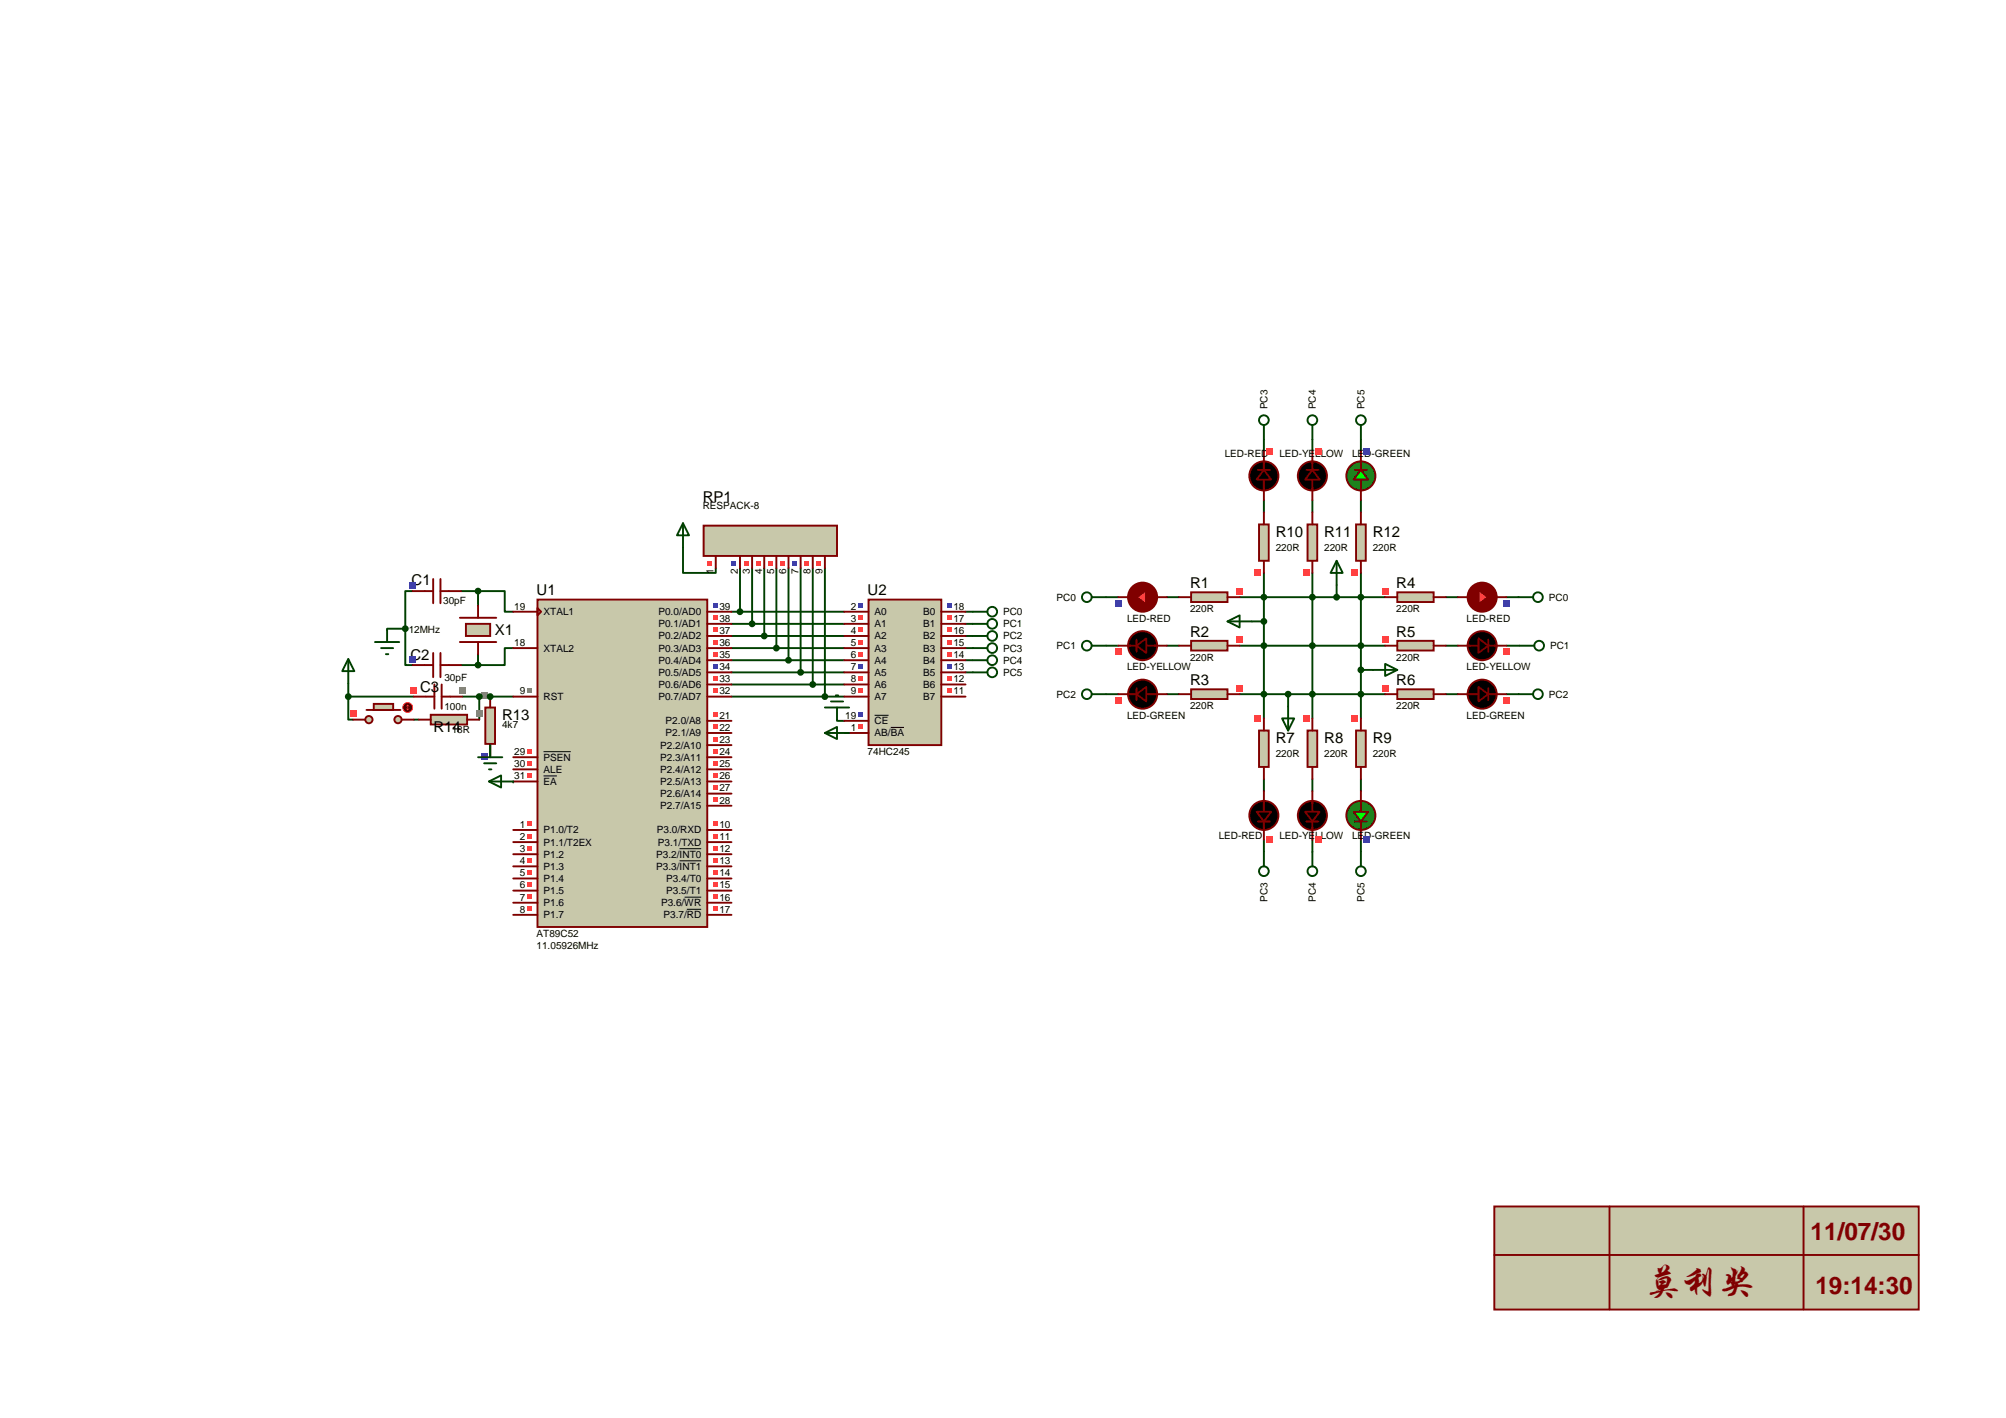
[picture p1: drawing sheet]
<svg xmlns="http://www.w3.org/2000/svg" width="420mm" height="297mm" viewBox="0 0 420 297" stroke-linecap="round" stroke-linejoin="round" font-family="sans-serif">
<g fill="none" stroke="#004000" stroke-width=".4">
<path d="M264.7 92.1v2.5M274.9 92.1v2.5M285 92.1v2.5M264.7 104.8v2.5M274.9 104.8v2.5M285 104.8v2.5M84.9 131.7v7.6h1.5M84.9 131.7h-3.8v.3M86.4 123.8h-1.5v7.9M96.6 139.3h3.5M96.6 123.8h3.5M100.1 123.8h5.6v4.3h1.8"/>
<path d="M100.1 123.8v3.1M100.1 137v2.3M107.5 135.8h-1.8v3.5h-5.6M231.7 125.1h2.5M231.7 135.3h2.5M244.4 125.1h2.5M244.4 135.3h2.5M259.6 125.1h30.5M259.6 135.3h30.5M262.2 130.2h2.5M264.7 120v30.5M274.9 120v30.5"/>
<path d="M280 122.6v2.5M285 120v30.5M302.8 125.1h2.6M302.8 135.3h2.6M315.5 125.1h2.6M315.5 135.3h2.8M86.7 150.7h1M102.7 156.1v2.3M175.3 150.7v.3h1.5M176.8 153.5h1.1M231.7 145.4h2.5M244.4 145.4h2.5"/>
<path d="M259.6 145.4h30.5M269.8 145.4v2.6M285 140.3h2.6M302.8 145.4h2.6M315.5 145.4h2.6M264.7 163.2v2.5M264.7 175.9v2.5M274.9 163.2v2.5M274.9 175.9v2.5M285 163.2v2.5M285 175.9v2.5"/>
</g>
<circle cx="107.5" cy="163.7" r=".2" fill="#004000"/>
<g fill="none" stroke="#004000" stroke-width=".4">
<path d="M143.1 114.7v5.3h6.8v-1M155 119v9.1M157.5 119v11.7M160.1 119v14.2M162.6 119v16.8M165.2 119v19.3M167.7 119v21.8M170.2 119v24.4M172.8 119v26.9M153.2 128.1h23.6M153.2 130.7h23.6M153.2 133.2h23.6"/>
<path d="M153.2 135.8h23.6M153.2 138.3h23.6M202.2 128.1h4.6M206.8 130.7h-4.6M206.8 133.2h-4.6M206.8 135.8h-4.6M206.8 138.3h-4.6M73 145.9v4.8h1M73 145.9h13.7M73 143.1v2.8M96.8 145.9h10.7M100.4 145.9v4.8"/>
<path d="M102.7 145.7v.2M153.2 140.8h23.6M153.2 143.4h23.6M153.2 145.9h23.6M206.8 140.8h-4.6"/>
<circle cx="207.8" cy="133.2" r="1.02"/>
<circle cx="207.8" cy="138.3" r="1.02"/>
<circle cx="207.8" cy="130.7" r="1.02"/>
<circle cx="207.8" cy="135.8" r="1.02"/>
<circle cx="207.8" cy="128.1" r="1.02"/>
<circle cx="207.8" cy="140.8" r="1.02"/>
</g>
<circle cx="239.3" cy="135.3" r="3" fill="#000" stroke="#800000" stroke-width=".4"/>
<path d="M238.1 134v2.5" fill="none" stroke="#800000" stroke-width=".38"/>
<path d="M238.3 135.3h2M238.8 134.7h1v1.1h-1zM239.3 134.2v2.1" fill="none" stroke="#000040" stroke-width=".21"/>
<path d="M234.2 135.3h3.9M240.1 135.3h4.3" fill="none" stroke="#800000" stroke-width=".4"/>
<path d="M238.1 135.3l2-1.6v3.1z" fill="#000" stroke="#800000" stroke-width=".38"/>
<path d="M233.6 135.9h1.3v1.3h-1.3z" fill="#ff4040"/>
<circle cx="239.3" cy="145.4" r="3" fill="#000" stroke="#800000" stroke-width=".4"/>
<path d="M238.1 144.1v2.6" fill="none" stroke="#800000" stroke-width=".38"/>
<path d="M234.2 145.4h3.9M240.1 145.4h4.3" fill="none" stroke="#800000" stroke-width=".4"/>
<path d="M238.1 145.4l2-1.5v3z" fill="#000" stroke="#800000" stroke-width=".38"/>
<path d="M233.6 146h1.3v1.3h-1.3z" fill="#ff4040"/>
<circle cx="239.3" cy="125.1" r="3" fill="#800000" stroke="#800000" stroke-width=".4"/>
<path d="M238.1 123.8v2.6" fill="none" stroke="#800000" stroke-width=".38"/>
<path d="M236.3 125.1h1.8M240.1 125.1h2.3" fill="none" stroke="#800000" stroke-width=".4"/>
<path d="M238.1 125.1l2-1.5v3z" fill="#f00" stroke="#800000" stroke-width=".38"/>
<path d="M234.2 125.1h2.6M241.9 125.1h2.5" fill="none" stroke="#800000" stroke-width=".4"/>
<path d="M233.6 125.7h1.3v1.3h-1.3z" fill="#4040ff"/>
<path d="M249.5 124.1h7.6v2h-7.6z" fill="#c8c8aa" stroke="#800000" stroke-width=".4"/>
<path d="M246.9 125.1h2.6M257.1 125.1h2.5" fill="none" stroke="#800000" stroke-width=".4"/>
<path d="M259 123.2h1.3v1.3h-1.3z" fill="#ff4040"/>
<path d="M249.5 134.2h7.6v2.1h-7.6z" fill="#c8c8aa" stroke="#800000" stroke-width=".4"/>
<path d="M246.9 135.3h2.6M257.1 135.3h2.5" fill="none" stroke="#800000" stroke-width=".4"/>
<path d="M259 133.3h1.3v1.3h-1.3z" fill="#ff4040"/>
<path d="M249.5 144.4h7.6v2h-7.6z" fill="#c8c8aa" stroke="#800000" stroke-width=".4"/>
<path d="M246.9 145.4h2.6M257.1 145.4h2.5" fill="none" stroke="#800000" stroke-width=".4"/>
<path d="M259 143.5h1.3v1.3h-1.3z" fill="#ff4040"/>
<circle cx="310.4" cy="135.3" r="3" fill="#000" stroke="#800000" stroke-width=".4"/>
<path d="M311.7 134v2.5" fill="none" stroke="#800000" stroke-width=".38"/>
<path d="M309.4 135.3h2.1M309.9 134.7h1v1.1h-1zM310.4 134.2v2.1" fill="none" stroke="#000040" stroke-width=".21"/>
<path d="M305.4 135.3h4.3M311.7 135.3h3.8" fill="none" stroke="#800000" stroke-width=".4"/>
<path d="M309.7 133.7l2 1.6-2 1.5z" fill="#000" stroke="#800000" stroke-width=".38"/>
<path d="M314.9 135.9h1.3v1.3h-1.3z" fill="#ff4040"/>
<circle cx="310.4" cy="145.4" r="3" fill="#000" stroke="#800000" stroke-width=".4"/>
<path d="M311.7 144.1v2.6" fill="none" stroke="#800000" stroke-width=".38"/>
<path d="M305.4 145.4h4.3M311.7 145.4h3.8" fill="none" stroke="#800000" stroke-width=".4"/>
<path d="M309.7 143.9l2 1.5-2 1.5z" fill="#000" stroke="#800000" stroke-width=".38"/>
<path d="M314.9 146h1.3v1.3h-1.3z" fill="#ff4040"/>
<circle cx="310.4" cy="125.1" r="3" fill="#800000" stroke="#800000" stroke-width=".4"/>
<path d="M311.7 123.8v2.6" fill="none" stroke="#800000" stroke-width=".38"/>
<path d="M307.4 125.1h2.3M311.7 125.1h1.8" fill="none" stroke="#800000" stroke-width=".4"/>
<path d="M309.7 123.6l2 1.5-2 1.5z" fill="#f00" stroke="#800000" stroke-width=".38"/>
<path d="M305.4 125.1h2.5M313 125.1h2.5" fill="none" stroke="#800000" stroke-width=".4"/>
<path d="M314.9 125.7h1.3v1.3h-1.3z" fill="#4040ff"/>
<path d="M292.7 124.1h7.6v2h-7.6z" fill="#c8c8aa" stroke="#800000" stroke-width=".4"/>
<path d="M290.1 125.1h2.6M300.3 125.1h2.5" fill="none" stroke="#800000" stroke-width=".4"/>
<path d="M289.5 123.2h1.3v1.3h-1.3z" fill="#ff4040"/>
<path d="M292.7 134.2h7.6v2.1h-7.6z" fill="#c8c8aa" stroke="#800000" stroke-width=".4"/>
<path d="M290.1 135.3h2.6M300.3 135.3h2.5" fill="none" stroke="#800000" stroke-width=".4"/>
<path d="M289.5 133.3h1.3v1.3h-1.3z" fill="#ff4040"/>
<path d="M292.7 144.4h7.6v2h-7.6z" fill="#c8c8aa" stroke="#800000" stroke-width=".4"/>
<path d="M290.1 145.4h2.6M300.3 145.4h2.5" fill="none" stroke="#800000" stroke-width=".4"/>
<path d="M289.5 143.5h1.3v1.3h-1.3z" fill="#ff4040"/>
<circle cx="274.9" cy="170.8" r="3" fill="#000" stroke="#800000" stroke-width=".4"/>
<path d="M273.6 172.1h2.6" fill="none" stroke="#800000" stroke-width=".38"/>
<path d="M273.9 170.8h2M274.4 170.3h1v1h-1zM274.9 169.8v2" fill="none" stroke="#000040" stroke-width=".21"/>
<path d="M274.9 165.7v4.4M274.9 172.1v3.8" fill="none" stroke="#800000" stroke-width=".4"/>
<path d="M273.4 170.1h3l-1.5 2z" fill="#000" stroke="#800000" stroke-width=".38"/>
<path d="M275.5 175.3h1.3v1.2h-1.3z" fill="#ff4040"/>
<circle cx="285" cy="170.8" r="3" fill="#008000" stroke="#800000" stroke-width=".4"/>
<path d="M283.8 172.1h2.5" fill="none" stroke="#800000" stroke-width=".38"/>
<path d="M285 167.8v2.3M285 172.1v1.8" fill="none" stroke="#800000" stroke-width=".4"/>
<path d="M283.5 170.1h3.1l-1.6 2z" fill="#0f0" stroke="#800000" stroke-width=".38"/>
<path d="M285 165.7v2.6M285 173.4v2.5" fill="none" stroke="#800000" stroke-width=".4"/>
<path d="M285.7 175.3h1.2v1.2h-1.2z" fill="#4040ff"/>
<circle cx="264.7" cy="170.8" r="3" fill="#000" stroke="#800000" stroke-width=".4"/>
<path d="M263.5 172.1h2.5" fill="none" stroke="#800000" stroke-width=".38"/>
<path d="M264.7 165.7v4.4M264.7 172.1v3.8" fill="none" stroke="#800000" stroke-width=".4"/>
<path d="M263.2 170.1h3l-1.5 2z" fill="#000" stroke="#800000" stroke-width=".38"/>
<path d="M265.4 175.3h1.2v1.2h-1.2z" fill="#ff4040"/>
<path d="M263.7 153h2v7.7h-2z" fill="#c8c8aa" stroke="#800000" stroke-width=".4"/>
<path d="M264.7 150.5v2.5M264.7 160.7v2.5" fill="none" stroke="#800000" stroke-width=".4"/>
<path d="M262.8 149.9h1.3v1.2h-1.3z" fill="#ff4040"/>
<path d="M273.9 153h2v7.7h-2z" fill="#c8c8aa" stroke="#800000" stroke-width=".4"/>
<path d="M274.9 150.5v2.5M274.9 160.7v2.5" fill="none" stroke="#800000" stroke-width=".4"/>
<path d="M273 149.9h1.2v1.2h-1.2z" fill="#ff4040"/>
<path d="M284 153h2.1v7.7h-2.1z" fill="#c8c8aa" stroke="#800000" stroke-width=".4"/>
<path d="M285 150.5v2.5M285 160.7v2.5" fill="none" stroke="#800000" stroke-width=".4"/>
<path d="M283.1 149.9h1.3v1.2h-1.3z" fill="#ff4040"/>
<circle cx="274.9" cy="99.7" r="3" fill="#000" stroke="#800000" stroke-width=".4"/>
<path d="M273.6 98.4h2.6" fill="none" stroke="#800000" stroke-width=".38"/>
<path d="M273.9 99.7h2M274.4 99.2h1v1h-1zM274.9 98.7v2" fill="none" stroke="#000040" stroke-width=".21"/>
<path d="M274.9 94.6v3.8M274.9 100.5v4.3" fill="none" stroke="#800000" stroke-width=".4"/>
<path d="M274.9 98.4l1.5 2.1h-3z" fill="#000" stroke="#800000" stroke-width=".38"/>
<path d="M275.5 94h1.3v1.2h-1.3z" fill="#ff4040"/>
<circle cx="285" cy="99.7" r="3" fill="#008000" stroke="#800000" stroke-width=".4"/>
<path d="M283.8 98.4h2.5" fill="none" stroke="#800000" stroke-width=".38"/>
<path d="M285 96.6v1.8M285 100.5v2.2" fill="none" stroke="#800000" stroke-width=".4"/>
<path d="M285 98.4l1.6 2.1h-3.1z" fill="#0f0" stroke="#800000" stroke-width=".38"/>
<path d="M285 94.6v2.6M285 102.2v2.6" fill="none" stroke="#800000" stroke-width=".4"/>
<path d="M285.7 94h1.2v1.2h-1.2z" fill="#4040ff"/>
<circle cx="264.7" cy="99.7" r="3" fill="#000" stroke="#800000" stroke-width=".4"/>
<path d="M263.5 98.4h2.5" fill="none" stroke="#800000" stroke-width=".38"/>
<path d="M264.7 94.6v3.8M264.7 100.5v4.3" fill="none" stroke="#800000" stroke-width=".4"/>
<path d="M264.7 98.4l1.5 2.1h-3z" fill="#000" stroke="#800000" stroke-width=".38"/>
<path d="M265.4 94h1.2v1.2h-1.2z" fill="#ff4040"/>
<path d="M263.7 109.9h2v7.6h-2z" fill="#c8c8aa" stroke="#800000" stroke-width=".4"/>
<path d="M264.7 107.3v2.6M264.7 117.5v2.5" fill="none" stroke="#800000" stroke-width=".4"/>
<path d="M262.8 119.4h1.3v1.2h-1.3z" fill="#ff4040"/>
<path d="M273.9 109.9h2v7.6h-2z" fill="#c8c8aa" stroke="#800000" stroke-width=".4"/>
<path d="M274.9 107.3v2.6M274.9 117.5v2.5" fill="none" stroke="#800000" stroke-width=".4"/>
<path d="M273 119.4h1.2v1.2h-1.2z" fill="#ff4040"/>
<path d="M284 109.9h2.1v7.6h-2.1z" fill="#c8c8aa" stroke="#800000" stroke-width=".4"/>
<path d="M285 107.3v2.6M285 117.5v2.5" fill="none" stroke="#800000" stroke-width=".4"/>
<path d="M283.1 119.4h1.3v1.2h-1.3z" fill="#ff4040"/>
<g fill="none" stroke="#004000" stroke-width=".4">
<path d="M264.7 89v3.1M274.9 89v3.1M285 89v3.1M280 117.5v5.1M280 117.5l1.2 2.5h-2.5zM228.7 125.1h3M228.7 135.3h3M257.1 130.2l2.5-1.3v2.5zM257.1 130.2h5.1M290.1 139.1l2.6 1.2-2.6 1.3zM318.1 125.1h3M318.3 135.3h3.1"/>
<path d="M228.7 145.4h3M268.5 150.5h2.6l-1.3 2.5zM269.8 148v5M287.6 140.3h5.1M318.1 145.4h3M264.7 178.4v3.1M274.9 178.4v3.1M285 178.4v3.1"/>
<circle cx="264.7" cy="88" r="1.02"/>
<circle cx="274.9" cy="88" r="1.02"/>
<circle cx="285" cy="88" r="1.02"/>
<circle cx="227.6" cy="125.1" r="1.02"/>
<circle cx="227.6" cy="135.3" r="1.02"/>
<circle cx="322.1" cy="125.1" r="1.02"/>
<circle cx="322.4" cy="135.3" r="1.02"/>
<circle cx="227.6" cy="145.4" r="1.02"/>
<circle cx="322.1" cy="145.4" r="1.02"/>
<circle cx="264.7" cy="182.5" r="1.02"/>
<circle cx="274.9" cy="182.5" r="1.02"/>
<circle cx="285" cy="182.5" r="1.02"/>
</g>
<g fill="#004000" stroke="#004000" stroke-width=".4">
<circle cx="264.7" cy="125.1" r=".51"/>
<circle cx="274.9" cy="125.1" r=".51"/>
<circle cx="285" cy="125.1" r=".51"/>
<circle cx="285" cy="135.3" r=".51"/>
<circle cx="274.9" cy="135.3" r=".51"/>
<circle cx="264.7" cy="135.3" r=".51"/>
<circle cx="264.7" cy="145.4" r=".51"/>
<circle cx="274.9" cy="145.4" r=".51"/>
<circle cx="285" cy="145.4" r=".51"/>
<circle cx="264.7" cy="130.2" r=".51"/>
<circle cx="285" cy="140.3" r=".51"/>
<circle cx="280" cy="125.1" r=".51"/>
<circle cx="269.8" cy="145.4" r=".51"/>
</g>
<path d="M112.6 125.6h35.5v68.6h-35.5z" fill="#c8c8aa" stroke="#800000" stroke-width=".4"/>
<g fill="none" stroke="#800000" stroke-width=".4">
<path d="M107.5 135.8h5.1M107.5 128.1h5.1M112.6 127.4l.7 .7-.7 .8zM148.1 135.8h5.1M148.1 128.1h5.1M148.1 130.7h5.1M148.1 133.2h5.1M148.1 138.3h5.1M107.5 158.6h5.1M107.5 145.9h5.1M148.1 158.6h5.1M148.1 145.9h5.1"/>
<path d="M148.1 140.8h5.1M148.1 143.4h5.1M148.1 151h5.1M148.1 153.5h5.1M148.1 156.1h5.1M107.5 161.2h5.1M107.5 163.7h5.1M107.5 173.9h5.1M107.5 176.4h5.1M107.5 178.9h5.1M148.1 161.2h5.1M148.1 163.7h5.1"/>
<path d="M148.1 173.9h5.1M148.1 176.4h5.1M148.1 178.9h5.1M148.1 168.8h5.1M148.1 166.2h5.1M107.5 181.5h5.1M107.5 184h5.1M107.5 186.6h5.1M107.5 189.1h5.1M107.5 191.6h5.1M148.1 181.5h5.1M148.1 184h5.1"/>
<path d="M148.1 186.6h5.1M148.1 189.1h5.1M148.1 191.6h5.1"/>
</g>
<path d="M113.8 157.5h5.7M113.8 162.5h2.8M142.3 177.8h4.6M142.3 180.3h4.6M143.4 187.9h3.5M143.9 190.5h3" fill="none" stroke="#000" stroke-width=".21"/>
<g fill="#ff4040">
<path d="M110.4 159.4h1v1h-1z"/>
<path d="M110.4 161.9h1v1h-1z"/>
<path d="M110.4 156.8h1v1.1h-1z"/>
</g>
<path d="M110.4 144.1h1v1.1h-1z" fill="#808080"/>
<path d="M149.3 126.4h1v1h-1z" fill="#4040ff"/>
<g fill="#ff4040">
<path d="M149.3 128.9h1v1h-1z"/>
<path d="M149.3 131.4h1v1.1h-1z"/>
<path d="M149.3 134h1v1h-1z"/>
<path d="M149.3 136.5h1v1h-1z"/>
</g>
<path d="M149.3 139.1h1v1h-1z" fill="#4040ff"/>
<g fill="#ff4040">
<path d="M149.3 141.6h1v1h-1z"/>
<path d="M149.3 144.1h1v1.1h-1z"/>
<path d="M110.4 172.1h1v1h-1z"/>
<path d="M110.4 174.6h1v1h-1z"/>
<path d="M110.4 177.2h1v1h-1z"/>
<path d="M110.4 179.7h1v1h-1z"/>
<path d="M110.4 182.2h1v1.1h-1z"/>
<path d="M110.4 184.8h1v1h-1z"/>
<path d="M110.4 187.3h1v1h-1z"/>
<path d="M110.4 189.9h1v1h-1z"/>
<path d="M149.3 172.1h1v1h-1z"/>
<path d="M149.3 174.6h1v1h-1z"/>
<path d="M149.3 177.2h1v1h-1z"/>
<path d="M149.3 179.7h1v1h-1z"/>
<path d="M149.3 182.2h1v1.1h-1z"/>
<path d="M149.3 189.9h1v1h-1z"/>
<path d="M149.3 187.3h1v1h-1z"/>
<path d="M149.3 184.8h1v1h-1z"/>
<path d="M149.3 167h1v1h-1z"/>
<path d="M149.3 149.2h1v1h-1z"/>
<path d="M149.3 151.8h1v1h-1z"/>
<path d="M149.3 154.3h1v1h-1z"/>
<path d="M149.3 156.8h1v1.1h-1z"/>
<path d="M149.3 159.4h1v1h-1z"/>
<path d="M149.3 161.9h1v1h-1z"/>
<path d="M149.3 164.5h1v1h-1z"/>
</g>
<path d="M96.3 134.5h7.6M96.3 129.4h7.6" fill="none" stroke="#800000" stroke-width=".4"/>
<path d="M97.6 130.7h5.1v2.5h-5.1z" fill="#c8c8aa" stroke="#800000" stroke-width=".4"/>
<path d="M86.4 123.8h4.3M90.7 121.3v5.1M92.3 121.3v5.1M92.3 123.8h4.3M100.1 126.9v2.5M100.1 134.5v2.5" fill="none" stroke="#800000" stroke-width=".4"/>
<path d="M85.8 121.9h1.2v1.3h-1.2z" fill="#4040ff"/>
<path d="M86.4 139.3h4.3M90.7 136.8v5.1M92.3 136.8v5.1M92.3 139.3h4.3" fill="none" stroke="#800000" stroke-width=".4"/>
<path d="M85.8 137.4h1.2v1.3h-1.2z" fill="#4040ff"/>
<g fill="#004000" stroke="#004000" stroke-width=".4">
<circle cx="100.1" cy="139.3" r=".51"/>
<circle cx="100.1" cy="123.8" r=".51"/>
</g>
<path d="M86.7 145.9h4.3M91 143.4v5.1M92.5 143.4v5.1M92.5 145.9h4.3" fill="none" stroke="#800000" stroke-width=".4"/>
<path d="M86 144h1.3v1.3h-1.3z" fill="#ff4040"/>
<path d="M96.2 144h1.3v1.3h-1.3z" fill="#808080"/>
<g fill="#c8c8aa" stroke="#800000" stroke-width=".4">
<circle cx="83.4" cy="150.7" r=".76"/>
<circle cx="77.3" cy="150.7" r=".76"/>
</g>
<path d="M76.8 148.7h7.1" fill="none" stroke="#800000" stroke-width=".4"/>
<path d="M78.3 147.4h4v1.3h-4z" fill="#c8c8aa" stroke="#800000" stroke-width=".4"/>
<path d="M74 150.7h2.5M84.1 150.7h2.6" fill="none" stroke="#800000" stroke-width=".4"/>
<circle cx="85.4" cy="148.2" r="1.02" fill="#400000" stroke="#f00" stroke-width=".21"/>
<path d="M85.1 148l.3-.3 .3 .3M85.1 148.5l.3 .2M85.4 147.7v1M85.7 148.5l-.3 .2" fill="none" stroke="#f00" stroke-width=".21"/>
<path d="M73.3 148.8h1.3v1.3h-1.3z" fill="#ff4040"/>
<path d="M101.7 148.2h2v7.6h-2z" fill="#c8c8aa" stroke="#800000" stroke-width=".4"/>
<path d="M102.7 145.7v2.5M102.7 155.8v2.6" fill="none" stroke="#800000" stroke-width=".4"/>
<path d="M100.8 145h1.2v1.3h-1.2z" fill="#808080"/>
<path d="M100.8 157.7h1.2v1.3h-1.2z" fill="#4040ff"/>
<path d="M90.2 149.7h7.6v2.1h-7.6z" fill="#c8c8aa" stroke="#800000" stroke-width=".4"/>
<path d="M87.7 150.7h2.5M97.8 150.7h2.6" fill="none" stroke="#800000" stroke-width=".4"/>
<path d="M99.7 148.8h1.3v1.3h-1.3z" fill="#808080"/>
<path d="M73 138l1.2 2.6h-2.5zM73 138v5.1M78.5 134.5h5.1M79.8 135.8h2.5M80.8 137h.5M81.1 132v2.5M100.1 158.6h5.1M101.4 159.9h2.5M102.7 156.1v2.5M102.4 161.2h.5" fill="none" stroke="#004000" stroke-width=".4"/>
<circle cx="84.9" cy="131.7" r=".51" fill="#004000" stroke="#004000" stroke-width=".4"/>
<path d="M181.9 125.6h15.3v30.5h-15.3z" fill="#c8c8aa" stroke="#800000" stroke-width=".4"/>
<g fill="none" stroke="#800000" stroke-width=".4">
<path d="M176.8 128.1h5.1M176.8 130.7h5.1M176.8 133.2h5.1M176.8 135.8h5.1M176.8 138.3h5.1M197.2 128.1h5M197.2 130.7h5M197.2 133.2h5M197.2 135.8h5M197.2 138.3h5M176.8 140.8h5.1M176.8 143.4h5.1"/>
<path d="M176.8 145.9h5.1M176.8 151h5.1M176.8 153.5h5.1M197.2 140.8h5M197.2 143.4h5M197.2 145.9h5"/>
</g>
<path d="M183.2 149.8h2.9M186.6 152.4h2.7" fill="none" stroke="#000" stroke-width=".21"/>
<g fill="#4040ff">
<path d="M179.8 126.4h1v1h-1z"/>
<path d="M198.3 126.4h1v1h-1z"/>
</g>
<g fill="#ff4040">
<path d="M179.8 128.9h1v1h-1z"/>
<path d="M198.3 128.9h1v1h-1z"/>
<path d="M179.8 131.4h1v1.1h-1z"/>
<path d="M198.3 131.4h1v1.1h-1z"/>
<path d="M179.8 134h1v1h-1z"/>
<path d="M198.3 134h1v1h-1z"/>
<path d="M179.8 136.5h1v1h-1z"/>
<path d="M198.3 136.5h1v1h-1z"/>
</g>
<g fill="#4040ff">
<path d="M179.8 139.1h1v1h-1z"/>
<path d="M198.3 139.1h1v1h-1z"/>
</g>
<g fill="#ff4040">
<path d="M179.8 141.6h1v1h-1z"/>
<path d="M198.3 141.6h1v1h-1z"/>
<path d="M179.8 144.1h1v1.1h-1z"/>
<path d="M198.3 144.1h1v1.1h-1z"/>
</g>
<path d="M179.8 149.2h1v1h-1z" fill="#4040ff"/>
<path d="M179.8 151.8h1v1h-1z" fill="#ff4040"/>
<path d="M143.1 109.6l1.2 2.5h-2.5zM143.1 109.6v5.1M172.8 153.5l2.5-1.2v2.5zM172.8 148.2h5.1M172.8 153.5h5.1M174 146.9h2.6M175.1 145.7h.5M175.3 148.2v2.5M102.4 163.7l2.6-1.3v2.6zM102.4 163.7h5.1" fill="none" stroke="#004000" stroke-width=".4"/>
<g fill="#004000" stroke="#004000" stroke-width=".4">
<circle cx="102.7" cy="145.9" r=".51"/>
<circle cx="72.9" cy="145.9" r=".51"/>
<circle cx="100.4" cy="145.9" r=".51"/>
</g>
<path d="M147.4 110.1h27.9v6.4h-27.9z" fill="#c8c8aa" stroke="#800000" stroke-width=".4"/>
<path d="M149.9 116.5v2.5M155 116.5v2.5M157.5 116.5v2.5M160.1 116.5v2.5M162.6 116.5v2.5M165.2 116.5v2.5M167.7 116.5v2.5M170.2 116.5v2.5M172.8 116.5v2.5" fill="none" stroke="#800000" stroke-width=".4"/>
<path d="M153.2 117.6h1v1h-1z" fill="#4040ff"/>
<g fill="#ff4040">
<path d="M155.8 117.6h1v1h-1z"/>
<path d="M158.3 117.6h1v1h-1z"/>
<path d="M160.8 117.6h1.1v1h-1.1z"/>
<path d="M163.4 117.6h1v1h-1z"/>
</g>
<path d="M165.9 117.6h1v1h-1z" fill="#4040ff"/>
<g fill="#ff4040">
<path d="M168.5 117.6h1v1h-1z"/>
<path d="M171 117.6h1v1h-1z"/>
<path d="M148.1 117.6h1.1v1h-1.1z"/>
</g>
<g fill="#004000" stroke="#004000" stroke-width=".4">
<circle cx="155" cy="128.1" r=".51"/>
<circle cx="157.5" cy="130.7" r=".51"/>
<circle cx="160.1" cy="133.2" r=".51"/>
<circle cx="162.6" cy="135.8" r=".51"/>
<circle cx="165.1" cy="138.3" r=".51"/>
<circle cx="167.7" cy="140.8" r=".51"/>
<circle cx="170.2" cy="143.4" r=".51"/>
<circle cx="172.8" cy="145.9" r=".51"/>
</g>
<path d="M313 252.7h88.9v21.6h-88.9z" fill="#c8c8aa" stroke="#800000" stroke-width=".4"/>
<path d="M337.1 252.7v21.6M377.8 252.7v21.6M313 262.9h88.9" fill="none" stroke="#800000" stroke-width=".4"/>
<text font-size="7.8" fill="#800000" x="344.4" y="270.9">莫利奖</text>
<g font-size="5.1" fill="#800000">
<text x="379.2" y="259.7">11/07/30</text>
<text x="380.2" y="271.1">19:14:30</text>
</g>
<g font-size="3.1">
<text x="147.2" y="105.1">RP1</text>
<text x="267.2" y="112.5">R10</text>
<text x="277.4" y="112.5">R11</text>
<text x="287.5" y="112.5">R12</text>
<text x="86.2" y="122.4">C1</text>
<text x="112.4" y="124.7">U1</text>
<text x="181.7" y="124.7">U2</text>
<text x="249.3" y="123.2">R1</text>
<text x="292.4" y="123.2">R4</text>
<text x="103.6" y="133.1">X1</text>
<text x="249.3" y="133.4">R2</text>
<text x="292.4" y="133.4">R5</text>
<text x="86" y="138.2">C2</text>
<text x="249.3" y="143.5">R3</text>
<text x="292.4" y="143.5">R6</text>
<text x="88" y="145.1">C3</text>
<text x="90.8" y="153.4">R14</text>
<text x="105.2" y="150.8">R13</text>
<text x="267.2" y="155.7">R7</text>
<text x="277.4" y="155.7">R8</text>
<text x="287.5" y="155.7">R9</text>
</g>
<g font-size="2.1">
<text x="265.5" y="85.7" transform="rotate(-90 265.5 85.7)">PC3</text>
<text x="275.6" y="85.7" transform="rotate(-90 275.6 85.7)">PC4</text>
<text x="285.8" y="85.7" transform="rotate(-90 285.8 85.7)">PC5</text>
<text x="256.5" y="95.8">LED-RED</text>
<text x="268" y="95.8">LED-YELLOW</text>
<text x="283.2" y="95.8">LED-GREEN</text>
<text x="147.2" y="106.7">RESPACK-8</text>
<text x="267.2" y="115.4">220R</text>
<text x="277.4" y="115.4">220R</text>
<text x="287.5" y="115.4">220R</text>
<text x="149.4" y="120.2" transform="rotate(-90 149.4 120.2)">1</text>
<text x="154.5" y="120.2" transform="rotate(-90 154.5 120.2)">2</text>
<text x="157.1" y="120.2" transform="rotate(-90 157.1 120.2)">3</text>
<text x="159.6" y="120.2" transform="rotate(-90 159.6 120.2)">4</text>
<text x="162.1" y="120.2" transform="rotate(-90 162.1 120.2)">5</text>
<text x="164.7" y="120.2" transform="rotate(-90 164.7 120.2)">6</text>
<text x="167.2" y="120.2" transform="rotate(-90 167.2 120.2)">7</text>
<text x="169.8" y="120.2" transform="rotate(-90 169.8 120.2)">8</text>
<text x="172.3" y="120.2" transform="rotate(-90 172.3 120.2)">9</text>
<text x="221.3" y="125.8">PC0</text>
<text x="324.4" y="125.8">PC0</text>
<text x="92.8" y="126.4">30pF</text>
<text x="107.7" y="127.7">19</text>
<text x="113.8" y="128.9">XTAL1</text>
<text x="137.9" y="128.9">P0.0/AD0</text>
<text x="137.9" y="131.4">P0.1/AD1</text>
<text x="150.7" y="127.7">39</text>
<text x="150.7" y="130.2">38</text>
<text x="178.2" y="127.7">2</text>
<text x="178.2" y="130.2">3</text>
<text x="183.2" y="128.9">A0</text>
<text x="183.2" y="131.4">A1</text>
<text x="193.3" y="128.9">B0</text>
<text x="193.3" y="131.4">B1</text>
<text x="199.7" y="127.7">18</text>
<text x="199.7" y="130.2">17</text>
<text x="210.1" y="128.9">PC0</text>
<text x="210.1" y="131.4">PC1</text>
<text x="236.1" y="130.2">LED-RED</text>
<text x="249.3" y="128.2">220R</text>
<text x="292.4" y="128.2">220R</text>
<text x="307.2" y="130.2">LED-RED</text>
<text x="85.6" y="132.6">12MHz</text>
<text x="107.7" y="135.3">18</text>
<text x="113.8" y="136.5">XTAL2</text>
<text x="137.9" y="133.9">P0.2/AD2</text>
<text x="137.9" y="136.5">P0.3/AD3</text>
<text x="150.7" y="132.8">37</text>
<text x="150.7" y="135.3">36</text>
<text x="150.7" y="137.9">35</text>
<text x="178.2" y="132.8">4</text>
<text x="178.2" y="135.3">5</text>
<text x="178.2" y="137.9">6</text>
<text x="183.2" y="133.9">A2</text>
<text x="183.2" y="136.5">A3</text>
<text x="193.3" y="133.9">B2</text>
<text x="193.3" y="136.5">B3</text>
<text x="199.7" y="132.8">16</text>
<text x="199.7" y="135.3">15</text>
<text x="199.7" y="137.9">14</text>
<text x="210.1" y="133.9">PC2</text>
<text x="210.1" y="136.5">PC3</text>
<text x="221.3" y="136">PC1</text>
<text x="324.7" y="136">PC1</text>
<text x="93.1" y="142.7">30pF</text>
<text x="137.9" y="139">P0.4/AD4</text>
<text x="137.9" y="141.6">P0.5/AD5</text>
<text x="150.7" y="140.4">34</text>
<text x="150.7" y="142.9">33</text>
<text x="178.2" y="140.4">7</text>
<text x="178.2" y="142.9">8</text>
<text x="183.2" y="139">A4</text>
<text x="183.2" y="141.6">A5</text>
<text x="193.3" y="139">B4</text>
<text x="193.3" y="141.6">B5</text>
<text x="199.7" y="140.4">13</text>
<text x="199.7" y="142.9">12</text>
<text x="210.1" y="139">PC4</text>
<text x="210.1" y="141.6">PC5</text>
<text x="236.1" y="140.4">LED-YELLOW</text>
<text x="249.3" y="138.4">220R</text>
<text x="292.4" y="138.4">220R</text>
<text x="307.2" y="140.4">LED-YELLOW</text>
<text x="93.1" y="148.8">100n</text>
<text x="108.9" y="145.5">9</text>
<text x="113.8" y="146.6">RST</text>
<text x="137.9" y="144.1">P0.6/AD6</text>
<text x="137.9" y="146.6">P0.7/AD7</text>
<text x="150.7" y="145.5">32</text>
<text x="178.2" y="145.5">9</text>
<text x="183.2" y="144.1">A6</text>
<text x="183.2" y="146.6">A7</text>
<text x="193.3" y="144.1">B6</text>
<text x="193.3" y="146.6">B7</text>
<text x="199.7" y="145.5">11</text>
<text x="221.3" y="146.1">PC2</text>
<text x="249.3" y="148.5">220R</text>
<text x="292.4" y="148.5">220R</text>
<text x="324.4" y="146.1">PC2</text>
<text x="94.6" y="153.6">18R</text>
<text x="105.2" y="152.4">4k7</text>
<text x="139.4" y="151.7">P2.0/A8</text>
<text x="139.4" y="154.3">P2.1/A9</text>
<text x="150.7" y="150.6">21</text>
<text x="150.7" y="153.1">22</text>
<text x="150.7" y="155.6">23</text>
<text x="177" y="150.6">19</text>
<text x="178.2" y="153.1">1</text>
<text x="183.2" y="151.7">CE</text>
<text x="183.2" y="154.3">AB/BA</text>
<text x="236.1" y="150.5">LED-GREEN</text>
<text x="307.2" y="150.5">LED-GREEN</text>
<text x="107.7" y="160.7">30</text>
<text x="107.7" y="158.2">29</text>
<text x="113.8" y="161.9">ALE</text>
<text x="113.8" y="159.3">PSEN</text>
<text x="138.3" y="156.8">P2.2/A10</text>
<text x="138.3" y="159.3">P2.3/A11</text>
<text x="138.3" y="161.9">P2.4/A12</text>
<text x="150.7" y="158.2">24</text>
<text x="150.7" y="160.7">25</text>
<text x="181.7" y="158.2">74HC245</text>
<text x="267.2" y="158.5">220R</text>
<text x="277.4" y="158.5">220R</text>
<text x="287.5" y="158.5">220R</text>
<text x="107.7" y="163.3">31</text>
<text x="113.8" y="164.4">EA</text>
<text x="138.3" y="164.4">P2.5/A13</text>
<text x="138.3" y="167">P2.6/A14</text>
<text x="150.7" y="163.3">26</text>
<text x="150.7" y="165.8">27</text>
<text x="108.9" y="173.4">1</text>
<text x="138.3" y="169.5">P2.7/A15</text>
<text x="150.7" y="173.4">10</text>
<text x="150.7" y="168.3">28</text>
<text x="108.9" y="176">2</text>
<text x="108.9" y="178.5">3</text>
<text x="113.8" y="174.6">P1.0/T2</text>
<text x="113.8" y="177.1">P1.1/T2EX</text>
<text x="113.8" y="179.7">P1.2</text>
<text x="137.4" y="179.7">P3.2/INT0</text>
<text x="137.6" y="174.6">P3.0/RXD</text>
<text x="137.8" y="177.1">P3.1/TXD</text>
<text x="150.7" y="176">11</text>
<text x="150.7" y="178.5">12</text>
<text x="255.3" y="175.8">LED-RED</text>
<text x="268" y="175.8">LED-YELLOW</text>
<text x="283.2" y="175.8">LED-GREEN</text>
<text x="108.9" y="181">4</text>
<text x="108.9" y="183.6">5</text>
<text x="113.8" y="182.2">P1.3</text>
<text x="113.8" y="184.7">P1.4</text>
<text x="137.4" y="182.2">P3.3/INT1</text>
<text x="139.5" y="184.7">P3.4/T0</text>
<text x="150.7" y="183.6">14</text>
<text x="150.7" y="181">13</text>
<text x="108.9" y="186.1">6</text>
<text x="108.9" y="188.7">7</text>
<text x="108.9" y="191.2">8</text>
<text x="113.8" y="187.3">P1.5</text>
<text x="113.8" y="189.8">P1.6</text>
<text x="138.5" y="189.8">P3.6/WR</text>
<text x="139.5" y="187.3">P3.5/T1</text>
<text x="150.7" y="186.1">15</text>
<text x="150.7" y="191.2">17</text>
<text x="150.7" y="188.7">16</text>
<text x="265.5" y="188.8" transform="rotate(-90 265.5 188.8)">PC3</text>
<text x="275.6" y="188.8" transform="rotate(-90 275.6 188.8)">PC4</text>
<text x="285.8" y="188.8" transform="rotate(-90 285.8 188.8)">PC5</text>
<text x="112.4" y="196.3">AT89C52</text>
<text x="113.8" y="192.4">P1.7</text>
<text x="139" y="192.4">P3.7/RD</text>
<text x="112.4" y="198.8">11.05926MHz</text>
</g>
</svg>
